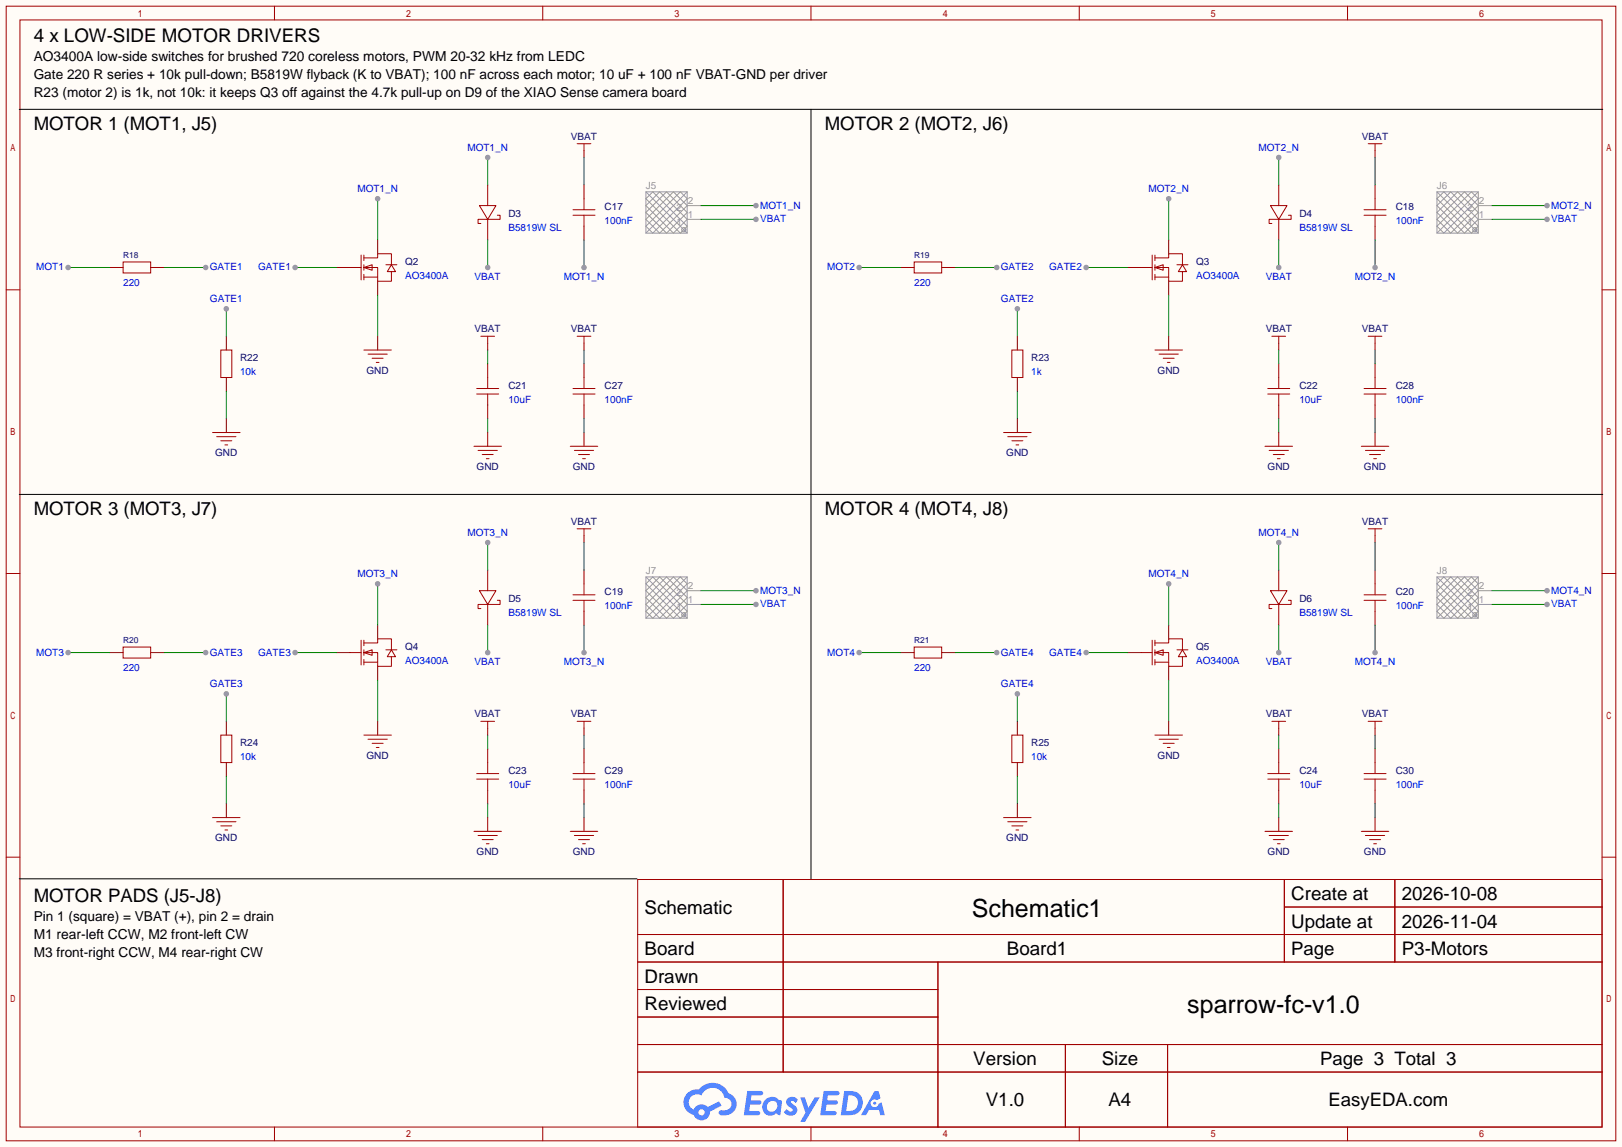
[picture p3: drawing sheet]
<svg xmlns="http://www.w3.org/2000/svg" width="299mm" height="212mm" viewBox="0 0 299 212" stroke-linecap="round" stroke-linejoin="round" font-family="sans-serif">
<path d="M0 0h299.5v211.8h-299.5z" fill="#fffcf7"/>
<g fill="none" stroke="#a10000" stroke-width=".18">
<path d="M1.1 1.1h297.2v209.6h-297.2zM3.7 3.7h292.1v204.5h-292.1zM50.7 1.1v2.6M100.2 1.1v2.6M149.7 1.1v2.6M199.3 1.1v2.6M248.8 1.1v2.6M1.1 53.5h2.6M295.8 53.5h2.5M1.1 105.9h2.6M295.8 105.9h2.5M1.1 158.3h2.6"/>
<path d="M295.8 158.3h2.5M117.7 162.4h178.1v45.8h-178.1zM117.7 172.6h178.1M117.7 177.7h178.1M144.6 162.4v35.6M173.2 177.7v30.5M237.1 162.4v15.3M237.1 167.5h58.7M257.5 162.4v15.3M117.7 182.8h55.5M117.7 192.9h178.1M117.7 187.8h55.5"/>
<path d="M117.7 198h178.1M196.7 192.9v15.3M215.6 192.9v15.3M50.7 208.2v2.5M100.2 208.2v2.5M149.7 208.2v2.5M199.3 208.2v2.5M248.8 208.2v2.5"/>
</g>
<g fill="#5487ff">
<path d="M145.5 202.8a1.3 1.3 0 0 1 1.8 .3l-.4 .6a.54 .54 0 0 0-.9-.2l.1 .2a1.58 1.58 0 0 1 1.1 1.6 1.43 1.43 0 0 1-2.5 .1l.5-.6a.64 .64 0 0 0 .5 .5 .64 .64 0 0 0 .7-.3l-.2-.2a1.6 1.6 0 0 1-1-1.6z"/>
<path d="M147.7 202.7h.9l.7 1.9 1.1-1.9h.9l-2.7 4.5h-.9l1-1.7z"/>
<path d="M138 201.5h1.6a1.31 1.31 0 0 1 1.2 .2 .4 .4 0 0 1-.3 .6h-1.8l-.1 .9h1.6a.4 .4 0 0 1 .4 .4 .4 .4 0 0 1-.4 .4h-1.7l-.2 1.2h.8a1.23 1.23 0 0 1 1.2 .2 .39 .39 0 0 1-.3 .6h-2.7z"/>
<path d="M152.1 201.5h1.6a1.32 1.32 0 0 1 1.3 .2 .39 .39 0 0 1-.4 .6h-1.7l-.2 .9h1.7a.4 .4 0 0 1 .3 .4 .4 .4 0 0 1-.4 .4h-1.7l-.2 1.2h.8a1.23 1.23 0 0 1 1.2 .2 .39 .39 0 0 1-.3 .6h-2.7z"/>
<path d="M161.5 201.5h.7l.4 1.3-.7 .4a.75 .75 0 0 0-1.1 .3 .75 .75 0 0 0 .5 1 .75 .75 0 0 0 .9-.6l.6-.3 .6 2.4h-.9l-.2-1h-1.9l-.5 1h-.9z"/>
<path d="M155.9 201.5l-.7 4.5h1.5a2.27 2.27 0 0 0 2.6-2.3 2.27 2.27 0 0 0-2.7-2.2zM156.6 202.3a1.5 1.5 0 0 1 1.8 1.5 1.5 1.5 0 0 1-1.9 1.4h-.3z"/>
<path d="M141.3 203.1a1.62 1.62 0 0 0-.4 2.1 1.62 1.62 0 0 0 2 .7l.4-.3 .3 .3 .5 .1 .3-2.5-.2-.3h-.4a1.58 1.58 0 0 0-2.5-.1zM141.9 203.6a.99 .99 0 0 1 1.6 .3 .99 .99 0 0 1-.9 1.4 .94 .94 0 0 1-1-.5 .94 .94 0 0 1 .3-1.2z"/>
<path d="M126.9 201.9a2.37 2.37 0 0 0 1.2 4 1.54 1.54 0 0 0 1.7 1 1.54 1.54 0 0 0 1.3-1.6l2.1-1.1-.5-.8-2 1.1a1.57 1.57 0 0 0-2.6 .4 1.5 1.5 0 0 1-.8-2.1 1.5 1.5 0 0 1 2.2-.5 2.23 2.23 0 0 1 2.3-1.4 2.23 2.23 0 0 1 2 1.8 1.16 1.16 0 0 1 1.2 1.1 1.16 1.16 0 0 1-1 1.3h-.7a.47 .47 0 0 0-.6 .3 .47 .47 0 0 0 .4 .6 2.23 2.23 0 0 0 2.3-.7 2.23 2.23 0 0 0 .4-2.3 2.16 2.16 0 0 0-1.3-1.1 3.2 3.2 0 0 0-5.4-.7l-1.2 .1zM129 205.4a.58 .58 0 0 1 1.1 0 .58 .58 0 0 1-1.1 0z"/>
<circle cx="161.5" cy="203.8" r=".28"/>
</g>
<g fill="none" stroke="#870000" stroke-width=".18">
<path d="M90 34.2v3.8M107.8 34.2v2.5M236.1 34.2v3.8M253.9 34.2v2.5M20.2 49.4h2.5M27.8 49.4h2.6M62.1 49.4h2.5M69.7 44.3v2.6M69.7 51.9v2.6M90 40.5v3.8M107.8 41.8v2.5M166.2 49.4h2.6"/>
<path d="M173.9 49.4h2.5M208.2 49.4h2.5M215.8 44.3v2.6M215.8 51.9v2.6M236.1 40.5v3.8M253.9 41.8v2.5M41.8 62.1v2.5M41.8 69.7v2.6M90 67.2v2.5M90 74.8v2.5M107.8 67.2v2.5M107.8 74.8v2.5"/>
<path d="M236.1 67.2v2.5M236.1 74.8v2.5M253.9 67.2v2.5M253.9 74.8v2.5M69.7 115.4v2.6M90 105.3v3.8M90 111.6v3.8M107.8 105.3v2.5M107.8 112.9v2.5M215.8 115.4v2.6M236.1 105.3v3.8M236.1 111.6v3.8"/>
<path d="M253.9 105.3v2.5M253.9 112.9v2.5M20.2 120.5h2.5M27.8 120.5h2.6M41.8 133.2v2.6M62.1 120.5h2.5M69.7 123.1v2.5M90 138.3v2.5M107.8 138.3v2.5M166.2 120.5h2.6M173.9 120.5h2.5M187.8 133.2v2.6"/>
<path d="M208.2 120.5h2.5M215.8 123.1v2.5M236.1 138.3v2.5M253.9 138.3v2.5M41.8 140.8v2.6M90 145.9v2.6M107.8 145.9v2.6M187.8 140.8v2.6M236.1 145.9v2.6M253.9 145.9v2.6"/>
</g>
<g fill="none" stroke="#a10000" stroke-width=".18">
<path d="M88.5 38h3.1l-1.6 2.5zM91.8 39.8h.5v.7h-4v.8h.5M105.8 39.8h4.1M105.8 38.7h4.1M107.8 36.7v2M107.8 39.8v2M234.6 38h3l-1.5 2.5zM237.9 39.8h.5v.7h-4.1v.8h.5M251.8 39.8h4.1M251.8 38.7h4.1M253.9 36.7v2M253.9 39.8v2"/>
<path d="M22.7 48.4h5.1v2h-5.1zM64.6 49.4h2.1M66.7 47.1v4.6M67.2 49.4l1.5-.5v1zM67.2 47.6h2.5v-.7h2.6v2M67.2 49.4h2.5v2.5h2.6v-1.7M67.2 51.2h2.5M67.2 47.1v1M67.2 48.9v1M67.2 50.7v1M71.2 48.9h2.1M72.3 48.9l.7 1.3h-1.5z"/>
<path d="M168.8 48.4h5.1v2h-5.1zM210.7 49.4h2M212.7 47.1v4.6M213.2 49.4l1.6-.5v1zM213.2 47.6h2.6v-.7h2.5v2M213.2 49.4h2.6v2.5h2.5v-1.7M213.2 51.2h2.6M213.2 47.1v1M213.2 48.9v1M213.2 50.7v1M217.3 48.9h2M218.3 48.9l.8 1.3h-1.5z"/>
<path d="M40.8 64.6h2v5.1h-2zM88 71.8h4.1M88 72.8h4.1M90 69.7v2.1M90 72.8v2M105.8 71.8h4.1M105.8 72.8h4.1M107.8 69.7v2.1M107.8 72.8v2M234.1 71.8h4M234.1 72.8h4M236.1 69.7v2.1"/>
<path d="M236.1 72.8v2M251.8 71.8h4.1M251.8 72.8h4.1M253.9 69.7v2.1M253.9 72.8v2M22.7 119.5h5.1v2h-5.1zM66.7 118.2v4.6M67.2 118.7h2.5v-.7h2.6v2M67.2 118.2v1.1M88.5 109.1h3.1l-1.6 2.5zM91.8 110.9h.5v.7h-4v.8h.5M105.8 110.9h4.1"/>
<path d="M105.8 109.9h4.1M107.8 107.8v2.1M107.8 110.9v2M168.8 119.5h5.1v2h-5.1zM212.7 118.2v4.6M213.2 118.7h2.6v-.7h2.5v2M213.2 118.2v1.1M234.6 109.1h3l-1.5 2.5zM237.9 110.9h.5v.7h-4.1v.8h.5M251.8 110.9h4.1M251.8 109.9h4.1M253.9 107.8v2.1"/>
<path d="M253.9 110.9v2M40.8 135.8h2v5h-2zM64.6 120.5h2.1M67.2 120.5l1.5-.5v1zM67.2 120.5h2.5v2.6h2.6v-1.8M67.2 120v1M67.2 121.8v1M67.2 122.3h2.5M71.2 120h2.1M72.3 120l.7 1.3h-1.5zM186.8 135.8h2v5h-2zM210.7 120.5h2"/>
<path d="M213.2 120.5l1.6-.5v1zM213.2 120.5h2.6v2.6h2.5v-1.8M213.2 120v1M213.2 121.8v1M213.2 122.3h2.6M217.3 120h2M218.3 120l.8 1.3h-1.5zM88 142.9h4.1M88 143.9h4.1M90 140.8v2.1M90 143.9v2M105.8 142.9h4.1"/>
<path d="M105.8 143.9h4.1M107.8 140.8v2.1M107.8 143.9v2M234.1 142.9h4M234.1 143.9h4M236.1 140.8v2.1M236.1 143.9v2M251.8 142.9h4.1M251.8 143.9h4.1M253.9 140.8v2.1M253.9 143.9v2"/>
</g>
<g fill="none" stroke="#999" stroke-width=".18">
<path d="M119.3 35.4h7.6v7.7h-7.6zM119.3 35.4l7.6 7.7M120.5 35.4l6.4 6.4-1.3 1.3-6.3-6.4zM121.8 35.4l5.1 5.1-2.6 2.6-5-5.1zM123.1 35.4l3.8 3.8-3.8 3.9-3.8-3.9zM124.3 35.4l2.6 2.6-5.1 5.1-2.5-2.6zM126.9 35.4l-7.6 7.7M126.9 38h2.5M265.3 35.4h7.6v7.7h-7.6zM265.3 36.7l1.3-1.3 6.3 6.4-1.2 1.3zM265.3 38l2.5-2.6 5.1 5.1-2.5 2.6zM265.3 39.2l3.8-3.8 3.8 3.8-3.8 3.9z"/>
<path d="M265.3 35.4l7.6 7.7M272.9 38h2.6M272.9 35.4l-7.6 7.7M119.3 41.8l6.3-6.4 1.3 1.3-6.4 6.4zM126.4 42.1l.2 .2M126.6 42.6l-.2 .2M126.9 40.5h2.5M265.3 40.5l5.1-5.1 2.5 2.6-5.1 5.1zM265.3 41.8l6.4-6.4 1.2 1.3-6.3 6.4zM272.5 42.1l.1 .2M272.6 42.6l-.1 .2M272.9 40.5h2.6"/>
<path d="M119.3 106.6h7.6v7.6h-7.6zM119.3 107.8l1.2-1.2 6.4 6.3-1.3 1.3zM119.3 110.4l3.8-3.8 3.8 3.8-3.8 3.8zM119.3 111.6l5-5 2.6 2.5-5.1 5.1zM119.3 112.9l6.3-6.3 1.3 1.2-6.4 6.4zM119.3 106.6l7.6 7.6M121.8 106.6l5.1 5-2.6 2.6-5-5.1zM126.4 113.2l.2 .2M126.6 113.7l-.2 .2M126.9 106.6l-7.6 7.6M126.9 111.6h2.5M126.9 109.1h2.5"/>
<path d="M265.3 106.6h7.6v7.6h-7.6zM265.3 107.8l1.3-1.2 6.3 6.3-1.2 1.3zM265.3 109.1l2.5-2.5 5.1 5-2.5 2.6zM265.3 110.4l3.8-3.8 3.8 3.8-3.8 3.8zM265.3 111.6l5.1-5 2.5 2.5-5.1 5.1zM265.3 112.9l6.4-6.3 1.2 1.2-6.3 6.4zM265.3 106.6l7.6 7.6M272.5 113.2l.1 .2M272.6 113.7l-.1 .2M272.9 111.6h2.6M272.9 109.1h2.6M272.9 106.6l-7.6 7.6"/>
<circle cx="126.2" cy="42.4" r=".38"/>
<circle cx="272.3" cy="42.4" r=".38"/>
<circle cx="126.2" cy="113.5" r=".38"/>
<circle cx="272.3" cy="113.5" r=".38"/>
</g>
<path d="M30.4 49.4h7.6" fill="none" stroke="#008700" stroke-width=".18"/>
<circle cx="38" cy="49.4" r=".51" fill="#999"/>
<path d="M12.6 49.4h7.6" fill="none" stroke="#008700" stroke-width=".18"/>
<circle cx="12.6" cy="49.4" r=".51" fill="#999"/>
<path d="M41.8 57v5.1M41.8 72.3v5" fill="none" stroke="#008700" stroke-width=".18"/>
<path d="M41.8 77.3v2.6" fill="none" stroke="#870000" stroke-width=".18"/>
<path d="M39.2 79.9h5.1M40 80.6h3.6M40.8 81.4h2M41.5 82.2h.5" fill="none" stroke="#a10000" stroke-width=".18"/>
<circle cx="41.8" cy="57" r=".51" fill="#999"/>
<path d="M69.7 36.7v7.6" fill="none" stroke="#008700" stroke-width=".18"/>
<circle cx="69.7" cy="36.7" r=".51" fill="#999"/>
<path d="M54.5 49.4h7.6" fill="none" stroke="#008700" stroke-width=".18"/>
<circle cx="54.5" cy="49.4" r=".51" fill="#999"/>
<path d="M69.7 54.5v7.6M90 44.3v5.1" fill="none" stroke="#008700" stroke-width=".18"/>
<path d="M69.7 62.1v2.5" fill="none" stroke="#870000" stroke-width=".18"/>
<path d="M67.2 64.6h5.1M67.9 65.4h3.6M68.7 66.2h2M69.5 66.9h.5" fill="none" stroke="#a10000" stroke-width=".18"/>
<circle cx="90" cy="49.4" r=".51" fill="#999"/>
<path d="M90 29.1v5.1" fill="none" stroke="#008700" stroke-width=".18"/>
<circle cx="90" cy="29.1" r=".51" fill="#999"/>
<path d="M107.8 44.3v5.1" fill="none" stroke="#008700" stroke-width=".18"/>
<circle cx="107.8" cy="49.4" r=".51" fill="#999"/>
<path d="M107.8 29.1v5.1M129.4 40.5h10.2" fill="none" stroke="#008700" stroke-width=".18"/>
<path d="M107.8 27.8v1.3" fill="none" stroke="#870000" stroke-width=".18"/>
<path d="M106.6 26.5h2.5M107.8 26.5v1.3" fill="none" stroke="#a10000" stroke-width=".18"/>
<circle cx="139.6" cy="40.5" r=".51" fill="#999"/>
<path d="M129.4 38h10.2" fill="none" stroke="#008700" stroke-width=".18"/>
<circle cx="139.6" cy="38" r=".51" fill="#999"/>
<path d="M176.4 49.4h7.6" fill="none" stroke="#008700" stroke-width=".18"/>
<circle cx="184" cy="49.4" r=".51" fill="#999"/>
<path d="M158.6 49.4h7.6" fill="none" stroke="#008700" stroke-width=".18"/>
<circle cx="158.6" cy="49.4" r=".51" fill="#999"/>
<path d="M187.8 57v5.1M187.8 72.3v5" fill="none" stroke="#008700" stroke-width=".18"/>
<path d="M187.8 77.3v2.6" fill="none" stroke="#870000" stroke-width=".18"/>
<path d="M185.3 79.9h5.1M186.1 80.6h3.5M186.8 81.4h2M187.6 82.2h.5" fill="none" stroke="#a10000" stroke-width=".18"/>
<circle cx="187.8" cy="57" r=".51" fill="#999"/>
<path d="M215.8 36.7v7.6" fill="none" stroke="#008700" stroke-width=".18"/>
<circle cx="215.8" cy="36.7" r=".51" fill="#999"/>
<path d="M200.5 49.4h7.7" fill="none" stroke="#008700" stroke-width=".18"/>
<circle cx="200.5" cy="49.4" r=".51" fill="#999"/>
<path d="M215.8 54.5v7.6M236.1 44.3v5.1" fill="none" stroke="#008700" stroke-width=".18"/>
<path d="M215.8 62.1v2.5" fill="none" stroke="#870000" stroke-width=".18"/>
<path d="M213.2 64.6h5.1M214 65.4h3.6M214.8 66.2h2M215.5 66.9h.5" fill="none" stroke="#a10000" stroke-width=".18"/>
<circle cx="236.1" cy="49.4" r=".51" fill="#999"/>
<path d="M236.1 29.1v5.1" fill="none" stroke="#008700" stroke-width=".18"/>
<circle cx="236.1" cy="29.1" r=".51" fill="#999"/>
<path d="M253.9 44.3v5.1" fill="none" stroke="#008700" stroke-width=".18"/>
<circle cx="253.9" cy="49.4" r=".51" fill="#999"/>
<path d="M253.9 29.1v5.1M275.5 40.5h10.1" fill="none" stroke="#008700" stroke-width=".18"/>
<path d="M253.9 27.8v1.3" fill="none" stroke="#870000" stroke-width=".18"/>
<path d="M252.6 26.5h2.5M253.9 26.5v1.3" fill="none" stroke="#a10000" stroke-width=".18"/>
<circle cx="285.6" cy="40.5" r=".51" fill="#999"/>
<path d="M275.5 38h10.1" fill="none" stroke="#008700" stroke-width=".18"/>
<circle cx="285.6" cy="38" r=".51" fill="#999"/>
<path d="M30.4 120.5h7.6" fill="none" stroke="#008700" stroke-width=".18"/>
<circle cx="38" cy="120.5" r=".51" fill="#999"/>
<path d="M12.6 120.5h7.6" fill="none" stroke="#008700" stroke-width=".18"/>
<circle cx="12.6" cy="120.5" r=".51" fill="#999"/>
<path d="M41.8 128.1v5.1M41.8 143.4v5.1" fill="none" stroke="#008700" stroke-width=".18"/>
<path d="M41.8 148.5v2.5" fill="none" stroke="#870000" stroke-width=".18"/>
<path d="M39.2 151h5.1M40 151.8h3.6M40.8 152.5h2M41.5 153.3h.5" fill="none" stroke="#a10000" stroke-width=".18"/>
<circle cx="41.8" cy="128.1" r=".51" fill="#999"/>
<path d="M69.7 107.8v7.6" fill="none" stroke="#008700" stroke-width=".18"/>
<circle cx="69.7" cy="107.8" r=".51" fill="#999"/>
<path d="M54.5 120.5h7.6" fill="none" stroke="#008700" stroke-width=".18"/>
<circle cx="54.5" cy="120.5" r=".51" fill="#999"/>
<path d="M90 115.4v5.1M69.7 125.6v7.6" fill="none" stroke="#008700" stroke-width=".18"/>
<path d="M69.7 133.2v2.6" fill="none" stroke="#870000" stroke-width=".18"/>
<path d="M67.2 135.8h5.1M67.9 136.5h3.6M68.7 137.3h2M69.5 138h.5" fill="none" stroke="#a10000" stroke-width=".18"/>
<circle cx="90" cy="120.5" r=".51" fill="#999"/>
<path d="M90 100.2v5.1" fill="none" stroke="#008700" stroke-width=".18"/>
<circle cx="90" cy="100.2" r=".51" fill="#999"/>
<path d="M107.8 115.4v5.1" fill="none" stroke="#008700" stroke-width=".18"/>
<circle cx="107.8" cy="120.5" r=".51" fill="#999"/>
<path d="M107.8 100.2v5.1M129.4 111.6h10.2" fill="none" stroke="#008700" stroke-width=".18"/>
<path d="M107.8 98.9v1.3" fill="none" stroke="#870000" stroke-width=".18"/>
<path d="M106.6 97.7h2.5M107.8 97.7v1.2" fill="none" stroke="#a10000" stroke-width=".18"/>
<circle cx="139.6" cy="111.6" r=".51" fill="#999"/>
<path d="M129.4 109.1h10.2" fill="none" stroke="#008700" stroke-width=".18"/>
<circle cx="139.6" cy="109.1" r=".51" fill="#999"/>
<path d="M176.4 120.5h7.6" fill="none" stroke="#008700" stroke-width=".18"/>
<circle cx="184" cy="120.5" r=".51" fill="#999"/>
<path d="M158.6 120.5h7.6" fill="none" stroke="#008700" stroke-width=".18"/>
<circle cx="158.6" cy="120.5" r=".51" fill="#999"/>
<path d="M187.8 128.1v5.1M187.8 143.4v5.1" fill="none" stroke="#008700" stroke-width=".18"/>
<path d="M187.8 148.5v2.5" fill="none" stroke="#870000" stroke-width=".18"/>
<path d="M185.3 151h5.1M186.1 151.8h3.5M186.8 152.5h2M187.6 153.3h.5" fill="none" stroke="#a10000" stroke-width=".18"/>
<circle cx="187.8" cy="128.1" r=".51" fill="#999"/>
<path d="M215.8 107.8v7.6" fill="none" stroke="#008700" stroke-width=".18"/>
<circle cx="215.8" cy="107.8" r=".51" fill="#999"/>
<path d="M200.5 120.5h7.7" fill="none" stroke="#008700" stroke-width=".18"/>
<circle cx="200.5" cy="120.5" r=".51" fill="#999"/>
<path d="M236.1 115.4v5.1M215.8 125.6v7.6" fill="none" stroke="#008700" stroke-width=".18"/>
<path d="M215.8 133.2v2.6" fill="none" stroke="#870000" stroke-width=".18"/>
<path d="M213.2 135.8h5.1M214 136.5h3.6M214.8 137.3h2M215.5 138h.5" fill="none" stroke="#a10000" stroke-width=".18"/>
<circle cx="236.1" cy="120.5" r=".51" fill="#999"/>
<path d="M236.1 100.2v5.1" fill="none" stroke="#008700" stroke-width=".18"/>
<circle cx="236.1" cy="100.2" r=".51" fill="#999"/>
<path d="M253.9 115.4v5.1" fill="none" stroke="#008700" stroke-width=".18"/>
<circle cx="253.9" cy="120.5" r=".51" fill="#999"/>
<path d="M253.9 100.2v5.1M275.5 111.6h10.1" fill="none" stroke="#008700" stroke-width=".18"/>
<path d="M253.9 98.9v1.3" fill="none" stroke="#870000" stroke-width=".18"/>
<path d="M252.6 97.7h2.5M253.9 97.7v1.2" fill="none" stroke="#a10000" stroke-width=".18"/>
<circle cx="285.6" cy="111.6" r=".51" fill="#999"/>
<path d="M275.5 109.1h10.1" fill="none" stroke="#008700" stroke-width=".18"/>
<circle cx="285.6" cy="109.1" r=".51" fill="#999"/>
<g fill="none" stroke="#008700" stroke-width=".18">
<path d="M90 64.6v2.6M90 77.3v2.6M107.8 64.6v2.6M107.8 77.3v2.6M236.1 64.6v2.6M236.1 77.3v2.6M253.9 64.6v2.6M253.9 77.3v2.6M90 135.8v2.5M107.8 135.8v2.5M236.1 135.8v2.5M253.9 135.8v2.5"/>
<path d="M90 148.5v2.5M107.8 148.5v2.5M236.1 148.5v2.5M253.9 148.5v2.5"/>
</g>
<g fill="none" stroke="#870000" stroke-width=".18">
<path d="M90 63.4v1.2M90 79.9v2.5M107.8 63.4v1.2M107.8 79.9v2.5M187.8 62.1v2.5M187.8 69.7v2.6M236.1 63.4v1.2M236.1 79.9v2.5M253.9 63.4v1.2M253.9 79.9v2.5M90 134.5v1.3M107.8 134.5v1.3"/>
<path d="M236.1 134.5v1.3M253.9 134.5v1.3M90 151v2.5M107.8 151v2.5M236.1 151v2.5M253.9 151v2.5"/>
</g>
<g fill="none" stroke="#a10000" stroke-width=".18">
<path d="M88.8 62.1h2.5M90 62.1v1.3M106.6 62.1h2.5M107.8 62.1v1.3M186.8 64.6h2v5.1h-2zM234.8 62.1h2.6M236.1 62.1v1.3M252.6 62.1h2.5M253.9 62.1v1.3M87.5 82.4h5.1M88.3 83.2h3.5M89 83.9h2.1"/>
<path d="M89.8 84.7h.5M105.3 82.4h5.1M106 83.2h3.6M106.8 83.9h2M107.6 84.7h.5M233.6 82.4h5M234.3 83.2h3.6M235.1 83.9h2M235.8 84.7h.5M251.3 82.4h5.1M252.1 83.2h3.6M252.9 83.9h2"/>
<path d="M253.6 84.7h.5M88.8 133.2h2.5M90 133.2v1.3M106.6 133.2h2.5M107.8 133.2v1.3M234.8 133.2h2.6M236.1 133.2v1.3M252.6 133.2h2.5M253.9 133.2v1.3M87.5 153.5h5.1M88.3 154.3h3.5M89 155.1h2.1"/>
<path d="M89.8 155.8h.5M105.3 153.5h5.1M106 154.3h3.6M106.8 155.1h2M107.6 155.8h.5M233.6 153.5h5M234.3 154.3h3.6M235.1 155.1h2M235.8 155.8h.5M251.3 153.5h5.1M252.1 154.3h3.6M252.9 155.1h2"/>
<path d="M253.6 155.8h.5"/>
</g>
<path d="M3.6 20.2h292.3M149.7 20.2v142.1M3.6 91.3h292.3M3.6 162.3h114" fill="none" stroke="#000" stroke-width=".18"/>
<g font-size="4.6">
<text x="179.4" y="169.4">Schematic1</text>
<text x="219.2" y="187.1">sparrow-fc-v1.0</text>
</g>
<g font-size="3.5">
<text x="6.2" y="7.8">4 x LOW-SIDE MOTOR DRIVERS</text>
<text x="238.4" y="166.2">Create at</text>
<text x="258.8" y="166.2">2026-10-08</text>
<text x="119" y="168.8">Schematic</text>
<text x="238.4" y="171.3">Update at</text>
<text x="258.8" y="171.3">2026-11-04</text>
<text x="119" y="176.4">Board</text>
<text x="185.9" y="176.4">Board1</text>
<text x="258.8" y="176.4">P3-Motors</text>
<text x="119" y="181.5">Drawn</text>
<text x="119" y="186.6">Reviewed</text>
<text x="179.7" y="196.7">Version</text>
<text x="203.4" y="196.7">Size</text>
<text x="182" y="204.3">V1.0</text>
<text x="204.7" y="204.3">A4</text>
</g>
<g font-size="3.4">
<text x="6.2" y="24">MOTOR 1 (MOT1, J5)</text>
<text x="152.3" y="24">MOTOR 2 (MOT2, J6)</text>
<text x="6.2" y="95.2">MOTOR 3 (MOT3, J7)</text>
<text x="152.3" y="95.2">MOTOR 4 (MOT4, J8)</text>
<text x="6.2" y="166.5">MOTOR PADS (J5-J8)</text>
<text x="238.4" y="176.4">Page</text>
<text x="243.7" y="196.7">Page 3 Total 3</text>
<text x="245.3" y="204.3">EasyEDA.com</text>
</g>
<g font-size="2.5">
<text x="6.2" y="11.3">AO3400A low-side switches for brushed 720 coreless motors, PWM 20-32 kHz from LEDC</text>
<text x="6.2" y="14.6">Gate 220 R series + 10k pull-down; B5819W flyback (K to VBAT); 100 nF across each motor; 10 uF + 100 nF VBAT-GND per driver</text>
<text x="6.2" y="17.9">R23 (motor 2) is 1k, not 10k: it keeps Q3 off against the 4.7k pull-up on D9 of the XIAO Sense camera board</text>
<text x="6.2" y="170.1">Pin 1 (square) = VBAT (+), pin 2 = drain</text>
<text x="6.2" y="173.4">M1 rear-left CCW, M2 front-left CW</text>
<text x="6.2" y="176.7">M3 front-right CCW, M4 rear-right CW</text>
</g>
<g font-size="1.8" fill="#00f">
<text x="86.3" y="27.9">MOT1_N</text>
<text x="232.3" y="27.9">MOT2_N</text>
<text x="66" y="35.5">MOT1_N</text>
<text x="212" y="35.5">MOT2_N</text>
<text x="111.6" y="41.3">100nF</text>
<text x="140.3" y="41.1">VBAT</text>
<text x="140.3" y="38.5">MOT1_N</text>
<text x="257.7" y="41.3">100nF</text>
<text x="286.4" y="41.1">VBAT</text>
<text x="286.4" y="38.5">MOT2_N</text>
<text x="93.9" y="42.6">B5819W SL</text>
<text x="239.9" y="42.6">B5819W SL</text>
<text x="6.7" y="50">MOT1</text>
<text x="22.7" y="52.8">220</text>
<text x="38.7" y="50">GATE1</text>
<text x="47.7" y="50">GATE1</text>
<text x="74.8" y="51.5">AO3400A</text>
<text x="87.6" y="51.7">VBAT</text>
<text x="104.1" y="51.7">MOT1_N</text>
<text x="152.7" y="50">MOT2</text>
<text x="168.8" y="52.8">220</text>
<text x="184.8" y="50">GATE2</text>
<text x="193.7" y="50">GATE2</text>
<text x="220.9" y="51.5">AO3400A</text>
<text x="233.7" y="51.7">VBAT</text>
<text x="250.1" y="51.7">MOT2_N</text>
<text x="38.8" y="55.8">GATE1</text>
<text x="184.8" y="55.8">GATE2</text>
<text x="44.3" y="69.3">10k</text>
<text x="190.4" y="69.3">1k</text>
<text x="93.9" y="74.3">10uF</text>
<text x="111.6" y="74.3">100nF</text>
<text x="239.9" y="74.3">10uF</text>
<text x="257.7" y="74.3">100nF</text>
<text x="86.3" y="99">MOT3_N</text>
<text x="232.3" y="99">MOT4_N</text>
<text x="66" y="106.6">MOT3_N</text>
<text x="212" y="106.6">MOT4_N</text>
<text x="93.9" y="113.7">B5819W SL</text>
<text x="111.6" y="112.4">100nF</text>
<text x="140.3" y="112.2">VBAT</text>
<text x="140.3" y="109.6">MOT3_N</text>
<text x="239.9" y="113.7">B5819W SL</text>
<text x="257.7" y="112.4">100nF</text>
<text x="286.4" y="112.2">VBAT</text>
<text x="286.4" y="109.6">MOT4_N</text>
<text x="6.7" y="121.1">MOT3</text>
<text x="22.7" y="123.9">220</text>
<text x="38.7" y="121.1">GATE3</text>
<text x="47.7" y="121.1">GATE3</text>
<text x="74.8" y="122.6">AO3400A</text>
<text x="87.6" y="122.9">VBAT</text>
<text x="104.1" y="122.9">MOT3_N</text>
<text x="152.7" y="121.1">MOT4</text>
<text x="168.8" y="123.9">220</text>
<text x="184.8" y="121.1">GATE4</text>
<text x="193.7" y="121.1">GATE4</text>
<text x="220.9" y="122.6">AO3400A</text>
<text x="233.7" y="122.9">VBAT</text>
<text x="250.1" y="122.9">MOT4_N</text>
<text x="38.8" y="126.9">GATE3</text>
<text x="184.8" y="126.9">GATE4</text>
<text x="44.3" y="140.4">10k</text>
<text x="190.4" y="140.4">10k</text>
<text x="93.9" y="145.5">10uF</text>
<text x="111.6" y="145.5">100nF</text>
<text x="239.9" y="145.5">10uF</text>
<text x="257.7" y="145.5">100nF</text>
</g>
<g font-size="1.8" fill="#000080">
<text x="105.4" y="25.8">VBAT</text>
<text x="251.5" y="25.8">VBAT</text>
<text x="93.9" y="40.1">D3</text>
<text x="111.6" y="38.8">C17</text>
<text x="239.9" y="40.1">D4</text>
<text x="257.7" y="38.8">C18</text>
<text x="74.8" y="48.9">Q2</text>
<text x="220.9" y="48.9">Q3</text>
<text x="87.6" y="61.4">VBAT</text>
<text x="105.4" y="61.4">VBAT</text>
<text x="233.7" y="61.4">VBAT</text>
<text x="251.5" y="61.4">VBAT</text>
<text x="44.3" y="66.7">R22</text>
<text x="67.7" y="69">GND</text>
<text x="93.9" y="71.8">C21</text>
<text x="111.6" y="71.8">C27</text>
<text x="190.4" y="66.7">R23</text>
<text x="213.7" y="69">GND</text>
<text x="239.9" y="71.8">C22</text>
<text x="257.7" y="71.8">C28</text>
<text x="39.7" y="84.2">GND</text>
<text x="88" y="86.8">GND</text>
<text x="105.8" y="86.8">GND</text>
<text x="185.8" y="84.2">GND</text>
<text x="234" y="86.8">GND</text>
<text x="251.8" y="86.8">GND</text>
<text x="105.4" y="96.9">VBAT</text>
<text x="251.5" y="96.9">VBAT</text>
<text x="93.9" y="111.2">D5</text>
<text x="111.6" y="109.9">C19</text>
<text x="239.9" y="111.2">D6</text>
<text x="257.7" y="109.9">C20</text>
<text x="74.8" y="120.1">Q4</text>
<text x="220.9" y="120.1">Q5</text>
<text x="44.3" y="137.8">R24</text>
<text x="87.6" y="132.5">VBAT</text>
<text x="105.4" y="132.5">VBAT</text>
<text x="190.4" y="137.8">R25</text>
<text x="233.7" y="132.5">VBAT</text>
<text x="251.5" y="132.5">VBAT</text>
<text x="67.7" y="140.1">GND</text>
<text x="93.9" y="142.9">C23</text>
<text x="111.6" y="142.9">C29</text>
<text x="213.7" y="140.1">GND</text>
<text x="239.9" y="142.9">C24</text>
<text x="257.7" y="142.9">C30</text>
<text x="39.7" y="155.4">GND</text>
<text x="185.8" y="155.4">GND</text>
<text x="88" y="157.9">GND</text>
<text x="105.8" y="157.9">GND</text>
<text x="234" y="157.9">GND</text>
<text x="251.8" y="157.9">GND</text>
</g>
<g font-size="1.8" fill="#999">
<text x="119.3" y="35">J5</text>
<text x="265.3" y="35">J6</text>
<text x="124.9" y="41.6">1</text>
<text x="124.9" y="39">2</text>
<text x="127" y="40.3">1</text>
<text x="127" y="37.7">2</text>
<text x="271" y="41.6">1</text>
<text x="271" y="39">2</text>
<text x="273" y="40.3">1</text>
<text x="273" y="37.7">2</text>
<text x="119.3" y="106.1">J7</text>
<text x="265.3" y="106.1">J8</text>
<text x="124.9" y="112.7">1</text>
<text x="124.9" y="110.1">2</text>
<text x="127" y="111.4">1</text>
<text x="127" y="108.9">2</text>
<text x="271" y="112.7">1</text>
<text x="271" y="110.1">2</text>
<text x="273" y="111.4">1</text>
<text x="273" y="108.9">2</text>
</g>
<g font-size="1.6" fill="#000080">
<text x="22.7" y="47.7">R18</text>
<text x="168.8" y="47.7">R19</text>
<text x="22.7" y="118.8">R20</text>
<text x="168.8" y="118.8">R21</text>
</g>
</svg>
